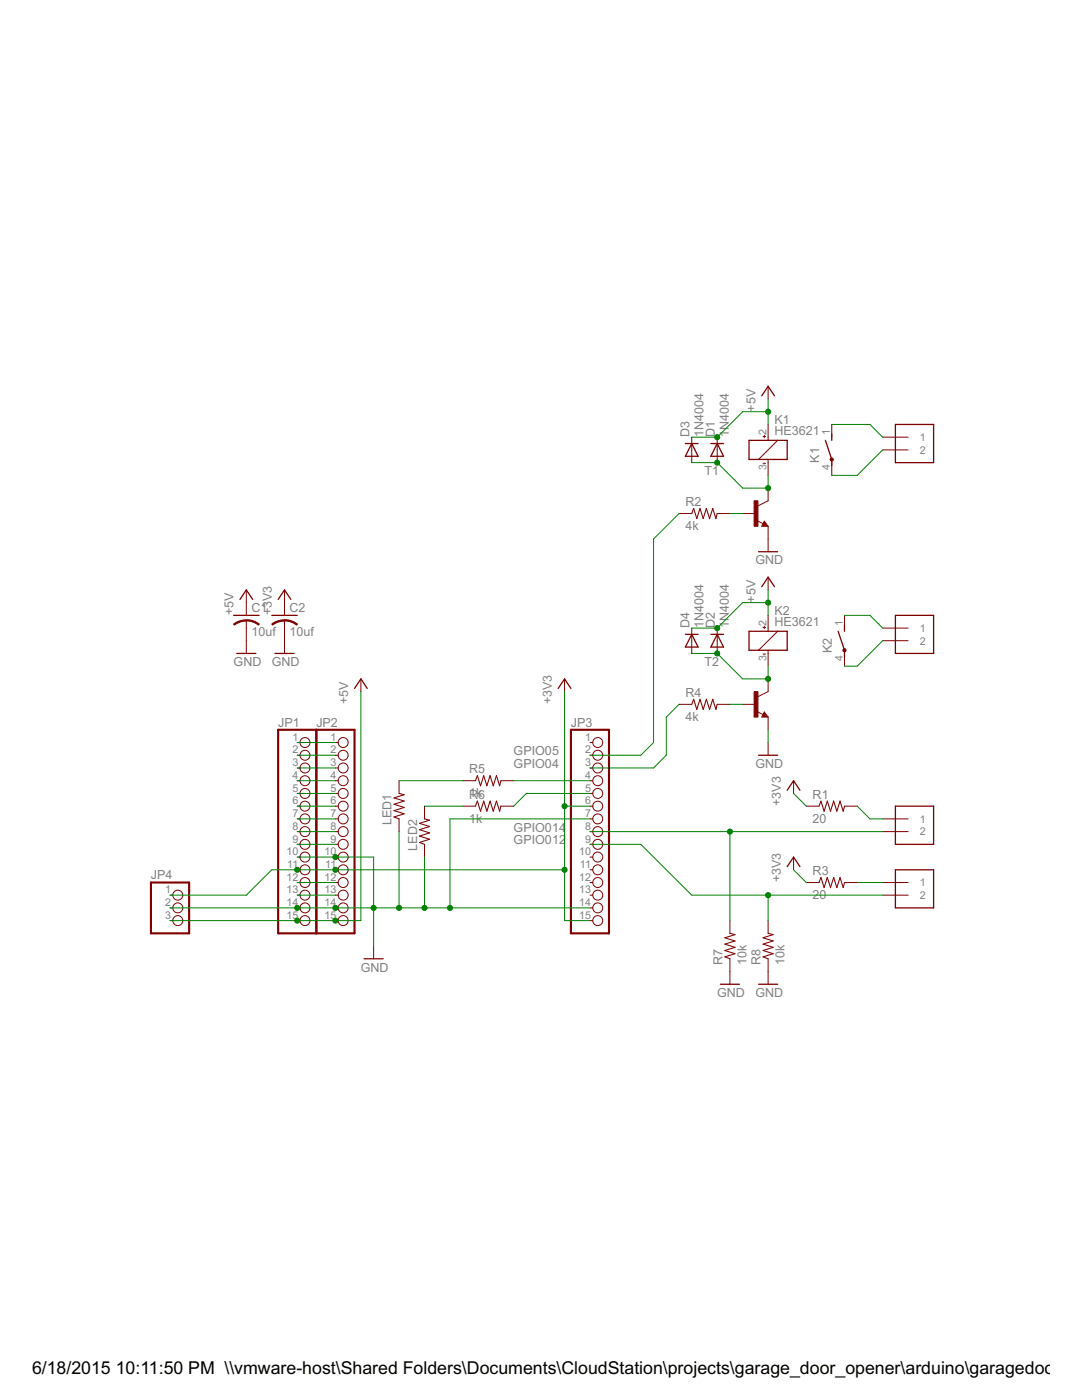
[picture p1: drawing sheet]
<svg xmlns="http://www.w3.org/2000/svg" width="216mm" height="279mm" viewBox="0 0 216 279" stroke-linecap="round" stroke-linejoin="round" font-family="sans-serif">
<g fill="none" stroke="#800000" stroke-width=".2">
<path d="M153.3 77.1v2.5M138 87.2v5.1M143.1 87.2v5.1M152.3 87.1h.5M152.3 92.5h.5M152.5 86.9v.5M153.3 97.4v2.5l-2.1 1.1M153.3 84.7v3.2M153.3 91.7v3.2M155.2 87.9l-3.8 3.8M166 84.7v2.5M166 92.3v2.6"/>
<path d="M176.1 87.2h5.1M176.1 89.8h5.1M49.1 117.7v5.1M56.8 117.7v5.1M135.5 102.5h2.5M143.1 102.5h2.5M148.2 102.5h2.5M151 103.9l1.3 .6M152.5 104l.8 1h-1.3zM153.3 105v5.1M153.3 115.2v2.5M49.1 123.8v6.6"/>
<path d="M56.8 123.8v6.6M72 135.5v2.5M112.6 135.5v2.5M138 125.3v5.1M143.1 125.3v5.1M152.3 125.2h.5M152.3 130.5h.5M152.5 125v.5M153.3 122.8v3.2M153.3 129.8v3.1M153.3 135.5v2.5l-2.1 1M155.2 126l-3.8 3.8"/>
<path d="M168.5 122.8v2.5M168.5 130.4v2.5M176.1 125.3h5.1M176.1 127.9h5.1M59.3 148.2h.6M59.3 150.7h.6M59.3 153.3h.6M59.3 155.8h.6M59.3 158.3h.6M66.9 148.2h.6M66.9 150.7h.6M66.9 153.3h.6"/>
<path d="M66.9 155.8h.6M66.9 158.3h.6M79.6 155.8v2.5M92.3 155.8h2.6M99.9 155.8h2.6M117.7 148.2h.6M117.7 150.7h.6M117.7 153.3h.6M117.7 155.8h.6M117.7 158.3h.6M135.5 140.6h2.5M143.1 140.6h2.5"/>
<path d="M148.2 140.6h2.5M151 142l1.3 .6M152.5 142.1l.8 1h-1.3zM153.3 143.1v2.5M153.3 148.2v2.5M158.3 155.8v2.5M33.9 178.6h.6M59.3 160.9h.6M59.3 163.4h.6M59.3 166h.6M59.3 168.5h.6M59.3 171h.6"/>
<path d="M59.3 173.6h.6M59.3 176.1h.6M59.3 178.6h.6M66.9 160.9h.6M66.9 163.4h.6M66.9 166h.6M66.9 168.5h.6M66.9 171h.6M66.9 173.6h.6M66.9 176.1h.6M66.9 178.6h.6M79.6 163.4v2.6"/>
<path d="M84.7 160.9v2.5M84.7 168.5v2.5M92.3 160.9h2.6M99.9 160.9h2.6M117.7 160.9h.6M117.7 163.4h.6M117.7 166h.6M117.7 168.5h.6M117.7 171h.6M117.7 173.6h.6M117.7 176.1h.6M117.7 178.6h.6"/>
<path d="M158.3 171v2.6M160.9 160.9h2.5M160.9 176.1h2.5M168.5 160.9h2.5M168.5 176.1h2.5M176.1 163.4h5.1M176.1 166h5.1M176.1 176.1h5.1M176.1 178.6h5.1M33.9 181.2h.6M33.9 183.7h.6M59.3 181.2h.6"/>
<path d="M59.3 183.7h.6M66.9 181.2h.6M66.9 183.7h.6M74.5 188.8v2.5M117.7 181.2h.6M117.7 183.7h.6M145.6 183.7v2.6M145.6 191.3v5.1M153.3 183.7v2.6M153.3 191.3v5.1"/>
<circle cx="60.9" cy="148.2" r=".99"/>
<circle cx="60.9" cy="155.8" r=".99"/>
<circle cx="60.9" cy="153.3" r=".99"/>
<circle cx="60.9" cy="150.7" r=".99"/>
<circle cx="60.9" cy="158.3" r=".99"/>
<circle cx="68.5" cy="150.7" r=".99"/>
<circle cx="68.5" cy="155.8" r=".99"/>
<circle cx="68.5" cy="153.3" r=".99"/>
<circle cx="68.5" cy="158.3" r=".99"/>
<circle cx="68.5" cy="148.2" r=".99"/>
<circle cx="119.3" cy="155.8" r=".99"/>
<circle cx="119.3" cy="158.3" r=".99"/>
<circle cx="119.3" cy="148.2" r=".99"/>
<circle cx="119.3" cy="150.7" r=".99"/>
<circle cx="119.3" cy="153.3" r=".99"/>
<circle cx="35.5" cy="178.6" r=".99"/>
<circle cx="60.9" cy="171" r=".99"/>
<circle cx="60.9" cy="166" r=".99"/>
<circle cx="60.9" cy="168.5" r=".99"/>
<circle cx="60.9" cy="160.9" r=".99"/>
<circle cx="60.9" cy="163.4" r=".99"/>
<circle cx="60.9" cy="173.6" r=".99"/>
<circle cx="60.9" cy="178.6" r=".99"/>
<circle cx="60.9" cy="176.1" r=".99"/>
<circle cx="68.5" cy="163.4" r=".99"/>
<circle cx="68.5" cy="166" r=".99"/>
<circle cx="68.5" cy="160.9" r=".99"/>
<circle cx="68.5" cy="168.5" r=".99"/>
<circle cx="68.5" cy="171" r=".99"/>
<circle cx="68.5" cy="173.6" r=".99"/>
<circle cx="68.5" cy="178.6" r=".99"/>
<circle cx="68.5" cy="176.1" r=".99"/>
<circle cx="119.3" cy="160.9" r=".99"/>
<circle cx="119.3" cy="168.5" r=".99"/>
<circle cx="119.3" cy="163.4" r=".99"/>
<circle cx="119.3" cy="166" r=".99"/>
<circle cx="119.3" cy="171" r=".99"/>
<circle cx="119.3" cy="173.6" r=".99"/>
<circle cx="119.3" cy="176.1" r=".99"/>
<circle cx="119.3" cy="178.6" r=".99"/>
<circle cx="35.5" cy="181.2" r=".99"/>
<circle cx="35.5" cy="183.7" r=".99"/>
<circle cx="60.9" cy="181.2" r=".99"/>
<circle cx="60.9" cy="183.7" r=".99"/>
<circle cx="68.5" cy="181.2" r=".99"/>
<circle cx="68.5" cy="183.7" r=".99"/>
<circle cx="119.3" cy="183.7" r=".99"/>
<circle cx="119.3" cy="181.2" r=".99"/>
</g>
<g fill="none" stroke="#800000" stroke-width=".25">
<path d="M152 79l1.3-1.9 1.2 1.9M136.8 88.5h2.5M138 88.5l1.3 2.6h-2.5zM141.8 88.5h2.6M143.1 88.5l1.3 2.6h-2.6zM149.5 87.9h7.6v3.8h-7.6zM164.7 87.9l1.3 3.8v1.3M166 86.6v1.3M178.7 84.7h7.6v7.6h-7.6zM47.9 119.6l1.2-1.9 1.3 1.9M55.5 119.6l1.3-1.9 1.2 1.9M151.4 110.1h3.8"/>
<path d="M152 117.1l1.3-1.9 1.2 1.9M152.5 104.5l.1 .3h-.3l.2-.5 .5 .6h-.7M46.6 122.8h5.1M47.2 130.4h3.9M54.2 122.8h5.1M54.9 130.4h3.8M70.7 137.4l1.3-1.9 1.3 1.9M111.4 137.4l1.2-1.9 1.3 1.9M136.8 126.6h2.5M138 126.6l1.3 2.5h-2.5zM141.8 126.6h2.6M143.1 126.6l1.3 2.5h-2.6z"/>
<path d="M149.5 126h7.6v3.8h-7.6zM167.2 126l1.3 3.8v1.2M168.5 124.7v1.3M178.7 122.8h7.6v7.6h-7.6zM151.4 150.7h3.8M152.5 142.6l.1 .3h-.3l.2-.6 .5 .7h-.7M157.1 157.7l1.2-1.9 1.3 1.9M157.1 173l1.2-2 1.3 2M178.7 160.9h7.6v7.6h-7.6zM178.7 173.6h7.6v7.6h-7.6zM72.6 191.3h3.9M143.7 196.4h3.9"/>
<path d="M151.4 196.4h3.8"/>
</g>
<g fill="#800000" stroke="#800000" stroke-width=".2">
<path d="M150.5 99.9h.7v5.1h-.7z"/>
<path d="M150.5 138h.7v5.1h-.7z"/>
</g>
<g fill="#800000" stroke="#800000" stroke-width=".2">
<path d="M49.1 123.7h.3a4.1 4.1 0 0 1 2.3 .8l-.1 .3-1.4-.7-1.1-.2z" fill-rule="evenodd"/>
<path d="M46.6 124.5l1.2-.6 1.3-.2v.3l-1 .1-1.3 .7z" fill-rule="evenodd"/>
<path d="M56.8 123.7h.2a4.1 4.1 0 0 1 2.4 .8l-.2 .3-1.4-.7-1-.2z" fill-rule="evenodd"/>
<path d="M54.2 124.5l1.2-.6 1.4-.2v.3l-1 .1-1.4 .7z" fill-rule="evenodd"/>
<circle cx="166" cy="91.7" r=".33"/>
<circle cx="168.5" cy="129.8" r=".33"/>
</g>
<path d="M55.5 145.6h15.2v40.7h-15.2zM63.1 145.6v40.7M113.9 145.6h7.6v40.7h-7.6zM30.1 176.1h7.6v10.2h-7.6z" fill="none" stroke="#800000" stroke-width=".42"/>
<path d="M138 102.5l.4-1 .6 2 .7-2 .6 2 .6-2 .7 2 .6-2 .7 2 .2-1M79.6 158.3l1 .3-2 .6 2 .7-2 .6 2 .6-2 .7 2 .6-2 .6 1 .4M94.9 155.8l.3-1 .7 2 .6-2 .7 2 .6-2 .6 2 .7-2 .6 2 .2-1M138 140.6l.4-1 .6 2 .7-2 .6 2 .6-2 .7 2 .6-2 .7 2 .2-1M84.7 163.4l1 .3-2 .6 2 .7-2 .6 2 .6-2 .7 2 .6-2 .6 1 .4M94.9 160.9l.3-1 .7 2 .6-2 .7 2 .6-2 .6 2 .7-2 .6 2 .2-1M163.4 160.9l.4-1 .6 2 .7-2 .6 2 .6-2 .7 2 .6-2 .7 2 .2-1M163.4 176.1l.4-1 .6 2 .7-2 .6 2 .6-2 .7 2 .6-2 .7 2 .2-1M145.6 186.3l1.1 .2-2.1 .7 2.1 .6-2.1 .6 2.1 .7-2.1 .6 2.1 .6-2.1 .7 1 .3M153.3 186.3l1 .2-2 .7 2 .6-2 .6 2 .7-2 .6 2 .6-2 .7 1 .3" fill="none" stroke="#800000" stroke-width=".21"/>
<g fill="none" stroke="#008000" stroke-width=".2">
<path d="M153.3 79.6v5.1M138 92.3h5.1l5.1 5.1h5.1v-2.5M153.3 82.2h-5.1l-5.1 5h-5.1M166 84.7h7.6l2.5 2.5M176.1 89.8l-5.1 5.1h-5M135.5 102.5l-5.1 5.1v40.6l-2.5 2.5h-10.2M145.6 102.5h2.6M153.3 117.7v5.1M72 138v45.7h-38.1M112.6 138v45.7h5.1M138 130.4h5.1l5.1 5.1h5.1v-2.6M153.3 120.3h-5.1l-5.1 5h-5.1"/>
<path d="M168.5 122.8h5.1l2.5 2.5M176.1 127.9l-5.1 5h-2.5M59.3 148.2h7.6M59.3 150.7h7.6M59.3 153.3h7.6M59.3 155.8h7.6M59.3 158.3h7.6M79.6 155.8h12.7M102.5 155.8h15.2M117.7 158.3h-12.7l-2.5 2.6M135.5 140.6l-2.6 2.5v7.6l-2.5 2.6h-12.7M145.6 140.6h2.6"/>
<path d="M153.3 145.6v2.6M158.3 158.3l2.6 2.6M59.3 160.9h7.6M59.3 163.4h7.6M59.3 166h7.6M59.3 168.5h7.6M59.3 176.1h7.6M59.3 178.6h7.6M59.3 171h15.2v17.8M79.6 166v15.2M84.7 160.9h7.6M84.7 171v10.2"/>
<path d="M112.6 160.9h5.1M112.6 173.6h-58.4l-5.1 5h-15.2M117.7 163.4h-27.9v17.8M117.7 166h58.4M117.7 168.5h10.2l10.1 10.1h38.1M145.6 166v17.7M153.3 178.6v5.1M158.3 173.6l2.6 2.5M171 160.9l2.6 2.5h2.5M171 176.1h5.1M33.9 181.2h83.8"/>
</g>
<g fill="#008000" stroke="#008000" stroke-width=".2">
<circle cx="66.9" cy="181.2" r=".51"/>
<circle cx="74.5" cy="181.2" r=".51"/>
<circle cx="66.9" cy="171" r=".51"/>
<circle cx="89.8" cy="181.2" r=".51"/>
<circle cx="84.7" cy="181.2" r=".51"/>
<circle cx="79.6" cy="181.2" r=".51"/>
<circle cx="59.3" cy="181.2" r=".51"/>
<circle cx="112.6" cy="160.9" r=".51"/>
<circle cx="66.9" cy="173.6" r=".51"/>
<circle cx="112.6" cy="173.6" r=".51"/>
<circle cx="59.3" cy="173.6" r=".51"/>
<circle cx="66.9" cy="183.7" r=".51"/>
<circle cx="59.3" cy="183.7" r=".51"/>
<circle cx="153.3" cy="82.2" r=".51"/>
<circle cx="143.1" cy="87.2" r=".51"/>
<circle cx="153.3" cy="120.3" r=".51"/>
<circle cx="143.1" cy="125.3" r=".51"/>
<circle cx="153.3" cy="97.4" r=".51"/>
<circle cx="143.1" cy="92.3" r=".51"/>
<circle cx="153.3" cy="178.6" r=".51"/>
<circle cx="145.6" cy="166" r=".51"/>
<circle cx="153.3" cy="135.5" r=".51"/>
<circle cx="143.1" cy="130.4" r=".51"/>
</g>
<g font-size="4">
<text x="6.4" y="274.2">6/18/2015</text>
<text x="23.1" y="274.2">10:11:50 PM \\vmware-host\Shared Folders\Documents\CloudStation\projects\garage_door_opener\arduino\garagedoorope</text>
</g>
<g font-size="2.8" fill="#808080">
<text x="150.7" y="82.2" transform="rotate(-90 150.7 82.2)">+5V</text>
<text x="137.6" y="87.3" transform="rotate(-90 137.6 87.3)">D3</text>
<text x="140.3" y="87.3" transform="rotate(-90 140.3 87.3)">1N4004</text>
<text x="142.6" y="87.3" transform="rotate(-90 142.6 87.3)">D1</text>
<text x="145.4" y="87.3" transform="rotate(-90 145.4 87.3)">1N4004</text>
<text x="154.5" y="86.9">HE3621</text>
<text x="154.5" y="84.7">K1</text>
<text x="140.6" y="94.9">T1</text>
<text x="163.4" y="92.3" transform="rotate(-90 163.4 92.3)">K1</text>
<text x="136.8" y="101">R2</text>
<text x="136.8" y="105.8">4k</text>
<text x="150.7" y="112.6">GND</text>
<text x="46.6" y="122.8" transform="rotate(-90 46.6 122.8)">+5V</text>
<text x="50.2" y="122.2">C1</text>
<text x="54.2" y="122.8" transform="rotate(-90 54.2 122.8)">+3V3</text>
<text x="57.8" y="122.2">C2</text>
<text x="137.6" y="125.3" transform="rotate(-90 137.6 125.3)">D4</text>
<text x="140.3" y="125.3" transform="rotate(-90 140.3 125.3)">1N4004</text>
<text x="142.6" y="125.3" transform="rotate(-90 142.6 125.3)">D2</text>
<text x="145.4" y="125.3" transform="rotate(-90 145.4 125.3)">1N4004</text>
<text x="150.7" y="120.3" transform="rotate(-90 150.7 120.3)">+5V</text>
<text x="154.5" y="125">HE3621</text>
<text x="154.5" y="122.8">K2</text>
<text x="50.2" y="127">10uf</text>
<text x="57.8" y="127">10uf</text>
<text x="166" y="130.4" transform="rotate(-90 166 130.4)">K2</text>
<text x="46.6" y="133">GND</text>
<text x="54.2" y="133">GND</text>
<text x="140.6" y="133">T2</text>
<text x="69.5" y="140.6" transform="rotate(-90 69.5 140.6)">+5V</text>
<text x="110.1" y="140.6" transform="rotate(-90 110.1 140.6)">+3V3</text>
<text x="136.8" y="143.9">4k</text>
<text x="136.8" y="139.1">R4</text>
<text x="55.5" y="145">JP1</text>
<text x="63.1" y="145">JP2</text>
<text x="113.9" y="145">JP3</text>
<text x="93.6" y="154.3">R5</text>
<text x="102.5" y="150.7">GPIO05</text>
<text x="102.5" y="153.3">GPIO04</text>
<text x="150.7" y="153.3">GND</text>
<text x="93.6" y="159.1">1k</text>
<text x="93.6" y="159.4">R6</text>
<text x="155.8" y="160.9" transform="rotate(-90 155.8 160.9)">+3V3</text>
<text x="162.2" y="159.4">R1</text>
<text x="78.1" y="164.7" transform="rotate(-90 78.1 164.7)">LED1</text>
<text x="93.6" y="164.2">1k</text>
<text x="102.5" y="166">GPIO014</text>
<text x="162.2" y="164.2">20</text>
<text x="83.2" y="169.8" transform="rotate(-90 83.2 169.8)">LED2</text>
<text x="102.5" y="168.5">GPIO012</text>
<text x="30.1" y="175.5">JP4</text>
<text x="155.8" y="176.1" transform="rotate(-90 155.8 176.1)">+3V3</text>
<text x="162.2" y="179.4">20</text>
<text x="162.2" y="174.6">R3</text>
<text x="72" y="193.9">GND</text>
<text x="144.2" y="192.6" transform="rotate(-90 144.2 192.6)">R7</text>
<text x="149" y="192.6" transform="rotate(-90 149 192.6)">10k</text>
<text x="151.8" y="192.6" transform="rotate(-90 151.8 192.6)">R8</text>
<text x="156.6" y="192.6" transform="rotate(-90 156.6 192.6)">10k</text>
<text x="143.1" y="199">GND</text>
<text x="150.7" y="199">GND</text>
</g>
<g font-size="2.4" fill="#808080">
<text x="152.9" y="86.9" transform="rotate(-90 152.9 86.9)">2</text>
<text x="165.6" y="86.9" transform="rotate(-90 165.6 86.9)">1</text>
<text x="183.5" y="88">1</text>
<text x="152.9" y="93.9" transform="rotate(-90 152.9 93.9)">3</text>
<text x="165.6" y="93.9" transform="rotate(-90 165.6 93.9)">4</text>
<text x="183.5" y="90.6">2</text>
<text x="152.9" y="125" transform="rotate(-90 152.9 125)">2</text>
<text x="168.1" y="125" transform="rotate(-90 168.1 125)">1</text>
<text x="152.9" y="132" transform="rotate(-90 152.9 132)">3</text>
<text x="168.1" y="132" transform="rotate(-90 168.1 132)">4</text>
<text x="183.5" y="126.1">1</text>
<text x="183.5" y="128.6">2</text>
<text x="58.3" y="147.8">1</text>
<text x="66" y="147.8">1</text>
<text x="116.7" y="147.8">1</text>
<text x="58.3" y="150.4">2</text>
<text x="58.3" y="152.9">3</text>
<text x="58.3" y="155.5">4</text>
<text x="66" y="150.4">2</text>
<text x="66" y="152.9">3</text>
<text x="66" y="155.5">4</text>
<text x="116.7" y="150.4">2</text>
<text x="116.7" y="152.9">3</text>
<text x="116.7" y="155.5">4</text>
<text x="58.3" y="158">5</text>
<text x="58.3" y="160.5">6</text>
<text x="66" y="158">5</text>
<text x="66" y="160.5">6</text>
<text x="116.7" y="158">5</text>
<text x="116.7" y="160.5">6</text>
<text x="58.3" y="163.1">7</text>
<text x="58.3" y="165.6">8</text>
<text x="66" y="163.1">7</text>
<text x="66" y="165.6">8</text>
<text x="116.7" y="163.1">7</text>
<text x="116.7" y="165.6">8</text>
<text x="183.5" y="164.2">1</text>
<text x="183.5" y="166.7">2</text>
<text x="57.1" y="170.7">10</text>
<text x="57.3" y="173.2">11</text>
<text x="58.3" y="168.1">9</text>
<text x="64.8" y="170.7">10</text>
<text x="64.9" y="173.2">11</text>
<text x="66" y="168.1">9</text>
<text x="115.6" y="170.7">10</text>
<text x="115.7" y="173.2">11</text>
<text x="116.7" y="168.1">9</text>
<text x="32.9" y="178.3">1</text>
<text x="57.1" y="175.8">12</text>
<text x="57.1" y="178.3">13</text>
<text x="64.8" y="175.8">12</text>
<text x="64.8" y="178.3">13</text>
<text x="115.6" y="175.8">12</text>
<text x="115.6" y="178.3">13</text>
<text x="183.5" y="176.9">1</text>
<text x="183.5" y="179.4">2</text>
<text x="32.9" y="180.8">2</text>
<text x="32.9" y="183.4">3</text>
<text x="57.1" y="180.8">14</text>
<text x="57.1" y="183.4">15</text>
<text x="64.8" y="180.8">14</text>
<text x="64.8" y="183.4">15</text>
<text x="115.6" y="180.8">14</text>
<text x="115.6" y="183.4">15</text>
</g>
</svg>
